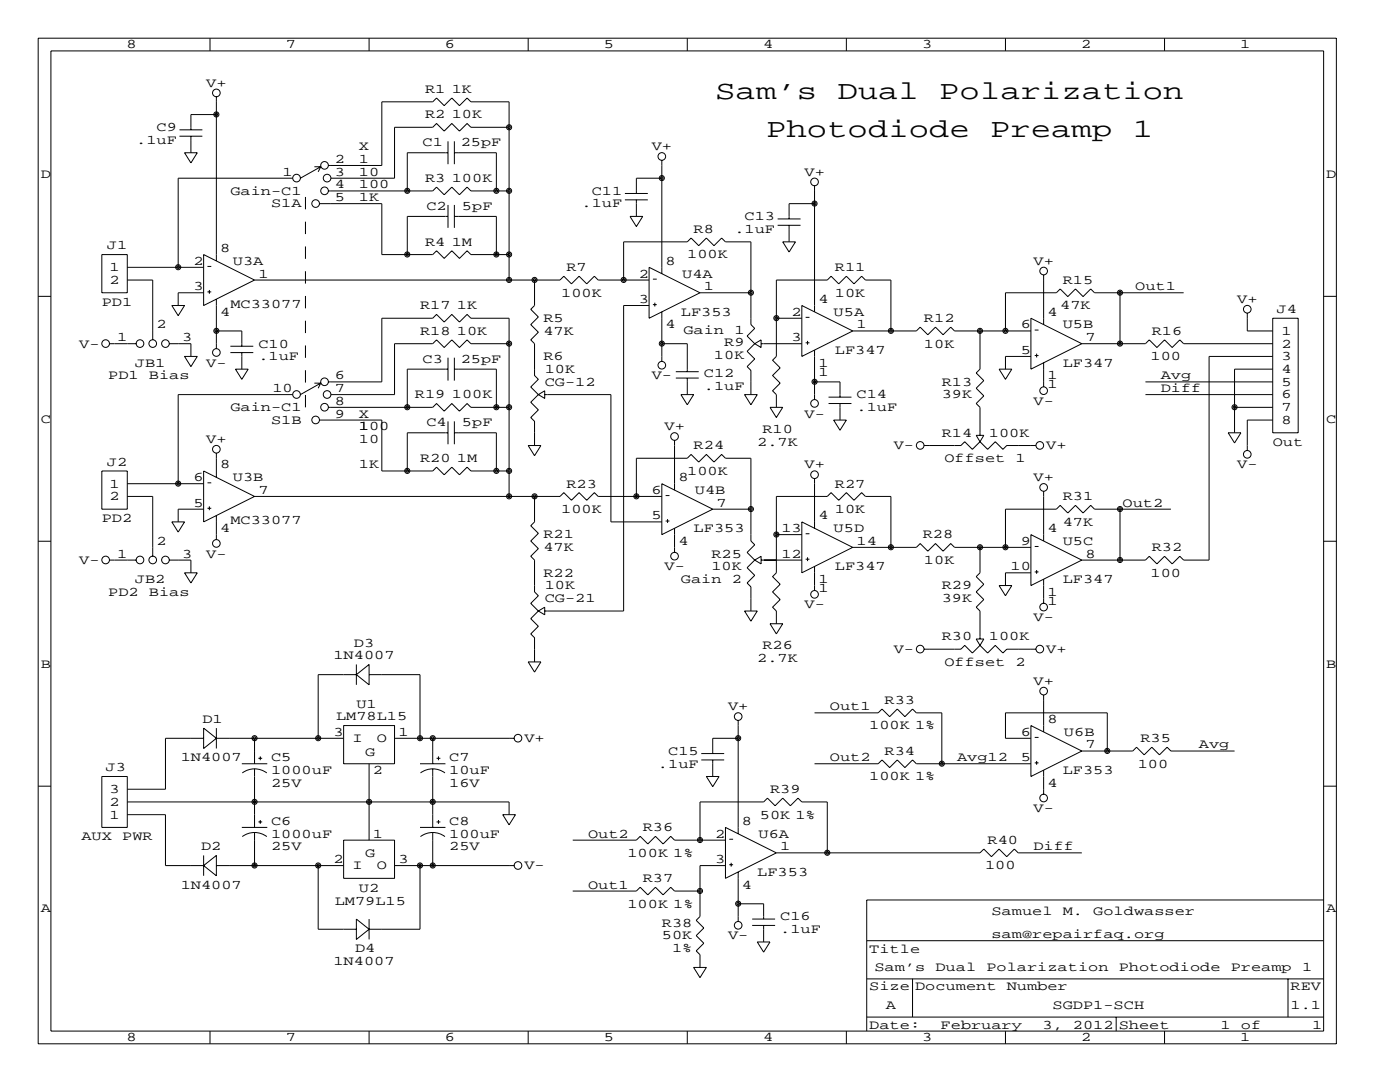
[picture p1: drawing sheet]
<svg xmlns="http://www.w3.org/2000/svg" width="279mm" height="216mm" viewBox="0 0 279 216" stroke-linecap="round" stroke-linejoin="round" font-family="sans-serif">
<g fill="none" stroke="#000" stroke-width=".2">
<path d="M7.6 7.6h259.1v200.7h-259.1zM10.2 10.2h254v195.5h-254zM41.9 7.6v2.6M43.2 19.3v32.8M73.7 7.6v2.6M105.4 7.6v2.6M137.2 7.6v2.6M168.9 7.6v2.6M200.7 7.6v2.6M232.4 7.6v2.6M35.8 27.2h4.6M35.8 25.9h4.6"/>
<path d="M36.8 30.5h2.6l-1.3 2zM38.1 27.2v3.3M43.2 22.9h-5.1v3M58.4 35.6h-22.8v17.7M62.7 33.3h1.3M64 33.3l-4.1 2.3M64 33.3l-.5 1M65.5 33h10.7v-12.7h10.2l.7-.7 1.5 1.5 1.6-1.5 1.5 1.5 1.5-1.5 .8 .7h7.6v35.6M65.5 38.1h20.9l.7-.8 1.5 1.6 1.6-1.6 1.5 1.6 1.5-1.6 .8 .8h7.6M89.4 30.5h-8.1v7.6M89.4 28.2v4.6M90.7 30.5h8.4v7.6"/>
<path d="M90.7 28.2v4.6M101.6 25.4h-7.6l-.8-.8-1.5 1.6-1.5-1.6-1.6 1.6-1.5-1.6-.7 .8h-7.7v10.2h-12.7M124.7 39.9h4.6M124.7 38.6h4.6M127 39.9v3.3M132.1 32v22.6M132.1 35.6h-5.1v3M162.6 37.1v25.1M7.6 59.1h2.6M20.3 50.8h5.1v7.6h-5.1zM25.4 55.9h5.1v11.9M25.4 53.3h15.2"/>
<path d="M40.6 50.8l10.2 5.1-10.2 5.1zM40.6 58.4h-5v2.6M41.4 58.2h.8M41.4 53.2h.8M41.8 57.9v.7M43.2 59.7v9.9M50.8 55.9h61l.7-.8 1.5 1.5 1.6-1.5 1.5 1.5 1.5-1.5 .8 .8h10.1M63.8 40.6h12.4v10.2h10.2l.7-.8 1.5 1.6 1.6-1.6 1.5 1.6 1.5-1.6 .8 .8h7.6M89.4 43.2h-8.1v7.6M89.4 40.9v4.6M90.7 43.2h8.4v7.6M90.7 40.9v4.6"/>
<path d="M106.7 55.9v5.1l-.8 .7 1.5 1.5-1.5 1.6 1.5 1.5-1.5 1.5 .8 .8v6.3l.7 .8-1.5 1.5 1.5 1.5M124.5 55.9v-7.6h12.7l.7-.8 1.5 1.5 1.6-1.5 1.5 1.5 1.5-1.5 .8 .8h5.1v16.5l.7 .7-1.5 1.6 1.5 1.5M125.7 43.2h2.6l-1.3 2zM129.5 53.3l10.2 5.1-10.2 5.1zM130.3 55.7h.8M139.7 58.4h10.2M155.2 45h4.6M155.2 43.7h4.6M156.2 48.3h2.5l-1.2 2zM157.5 45v3.3M162.6 40.6h-5.1v3.1M208.3 54.9v9.9"/>
<path d="M223.5 58.4v10.2M236.2 58.4h-17.8l-.7-.7-1.5 1.5-1.6-1.5-1.5 1.5-1.5-1.5-.8 .7h-10.1v7.6M264.2 59.1h2.5M21.8 68.6h5.4M33.8 68.6h4.3v2.5M34.3 61h2.5l-1.2 2zM36.8 71.1h2.6l-1.3 2.1zM43.2 66h5.1v3.1M46 70.4h4.5M46 69.1h4.5M47 73.7h2.5l-1.2 2zM48.3 70.4v3.3"/>
<path d="M58.4 78.7h-22.8v17.8M62.7 76.5h1.3M64 76.5l-4.1 2.2M64 76.5l-.5 1M65.5 76.2h10.7v-12.7h10.2l.7-.8 1.5 1.6 1.6-1.6 1.5 1.6 1.5-1.6 .8 .8h7.6v35.6M89.4 71.4v4.5M89.4 73.7h-8.1v7.6M90.7 71.4v4.5M90.7 73.7h8.4v7.6M101.6 68.6h-7.6l-.8-.8-1.5 1.5-1.5-1.5-1.6 1.5-1.5-1.5-.7 .8h-7.7v10.1h-12.7M107.4 78.7l-1.5 1.6 1.5 1.5-1.5 1.5 .8 .8v4.8M107.4 78.7l1.3-.7v1.5z"/>
<path d="M108.7 78.7h13.2v25.4h10.2M129.5 61h-5v60.9h-15.8M130.3 60.8h.8M130.7 60.4v.8M132.1 68.6h5.1v5.6M132.1 62.2v9.9M134.9 75.4h4.5M134.9 74.2h4.5M135.9 78.7h2.5l-1.2 2.1zM137.2 75.4v3.3M148.6 78.7h2.5l-1.2 2.1zM150.6 68.6l-1.5 1.5 1.5 1.5-1.5 1.6 .8 .7v4.8"/>
<path d="M150.6 68.6l1.3-.8v1.5zM151.9 68.6h8.1M154.9 63.5h5.1M160 61l10.2 5-10.2 5.1zM160.8 68.4h.7M160.8 63.3h.7M161.2 68v.8M162.6 69.8v10M162.6 76.2h5v3M165.4 79.2h4.5M170.2 66h12.7l.7-.7 1.6 1.5 1.5-1.5 1.5 1.5 1.5-1.5 .8 .7h15.2M177.8 66v-10.1h-5.1l-.7-.8-1.6 1.5-1.5-1.5-1.5 1.5-1.5-1.5-.8 .8h-10.2v15.2l-.7 .8 1.5 1.5-1.5 1.5 1.5 1.6-1.5 1.5 .7 .7v2.6"/>
<path d="M195.6 66v7.7l-.8 .7 1.5 1.5-1.5 1.6 1.5 1.5-1.5 1.5 .8 .8v5.6M199.4 73.7h2.5l-1.2 2zM205.7 71.1h-5v2.6M205.7 63.5l10.2 5.1-10.2 5.1zM206.5 70.9h.8M206.5 65.9h.8M206.9 70.6v.7M208.3 72.4v4.8M215.9 68.6h12.7l.8-.8 1.5 1.5 1.5-1.5 1.5 1.5 1.6-1.5 .7 .8h17.8M228.6 76.2h25.4M228.6 78.7h25.4M248.9 62.5v3.5h5.1"/>
<path d="M254 71.1h-12.7v40.7h-5.1l-.7-.8-1.6 1.5-1.5-1.5-1.5 1.5-1.5-1.5-.8 .8h-12.7M254 73.7h-7.6v12.7M254 63.5h5.1v22.9h-5.1zM20.3 94h5.1v7.6h-5.1zM25.4 99.1h5.1v11.9M25.4 96.5h15.2M40.6 94l10.2 5.1-10.2 5zM41.4 96.3h.8M43.2 90.4v4.8M50.8 99.1h61l.7-.8 1.5 1.5 1.6-1.5 1.5 1.5 1.5-1.5 .8 .8h12.7M63.8 83.8h12.4v10.2h10.2l.7-.8 1.5 1.5 1.6-1.5 1.5 1.5 1.5-1.5 .8 .8h7.6M65.5 81.3h20.9l.7-.8 1.5 1.5 1.6-1.5 1.5 1.5 1.5-1.5 .8 .8h7.6"/>
<path d="M89.4 84.1v4.5M89.4 86.4h-8.1v7.6M90.7 84.1v4.5M90.7 86.4h8.4v7.6M105.4 88.9h2.5l-1.2 2zM106.7 99.1v5l-.8 .8 1.5 1.5-1.5 1.5 1.5 1.6-1.5 1.5 .8 .8v6.3l.7 .8-1.5 1.5 1.5 1.5M127 99.1v-7.7h10.2l.7-.7 1.5 1.5 1.6-1.5 1.5 1.5 1.5-1.5 .8 .7h5.1v16.5l.7 .8-1.5 1.5 1.5 1.6M132.1 96.5l10.1 5.1-10.1 5.1zM132.8 98.9h.8M134.6 87.9v9.9M153.7 81.3h2.5l-1.3 2zM162.6 95.5v9.9"/>
<path d="M165.4 80.5h4.5M166.4 83.8h2.5l-1.3 2.1zM167.6 80.5v3.3M194.8 86.9h1.5l-.7 1.2zM195.6 88.1l-1.5 1.6-1.6-1.6-.7 .8h-7.4M195.6 88.1l1.5 1.6 1.5-1.6 1.6 1.6 .7-.8h5.9M208.3 98v9.9M245.1 86.4h2.5l-1.2 2zM246.4 81.3h7.6M254 83.8h-5.1v6.1M7.6 108h2.6M21.8 111.8h5.4"/>
<path d="M33.8 111.8h4.3v2.5M34.3 104.1h2.5l-1.2 2.1zM36.8 114.3h2.6l-1.3 2zM40.6 101.6h-5v2.5M41.4 101.4h.8M41.8 101v.8M43.2 102.9v4.8M132.8 104h.8M133.2 103.6v.7M134.6 105.4v4.8M142.2 101.6h7.7M150.6 111.8l-1.5 1.5 1.5 1.5-1.5 1.5 .8 .8v4.8"/>
<path d="M150.6 111.8l1.3-.8v1.5zM151.9 111.8h8.1M154.9 106.7h5.1M160 104.1l10.2 5.1-10.2 5.1zM160.8 111.6h.7M160.8 106.5h.7M161.2 111.2v.8M162.6 113v4.9M170.2 109.2h12.7l.7-.7 1.6 1.5 1.5-1.5 1.5 1.5 1.5-1.5 .8 .7h15.2M177.8 109.2v-10.1h-5.1l-.7-.8-1.6 1.5-1.5-1.5-1.5 1.5-1.5-1.5-.8 .8h-10.2v15.2l-.7 .8 1.5 1.5-1.5 1.5 1.5 1.5-1.5 1.6 .7 .7v2.6M195.6 109.2v5.1l-.8 .8 1.5 1.5-1.5 1.5 1.5 1.5-1.5 1.6 .8 .7v5.6M199.4 116.8h2.5l-1.2 2.1z"/>
<path d="M205.7 114.3h-5v2.5M205.7 106.7l10.2 5.1-10.2 5zM206.5 114.1h.8M206.5 109h.8M206.9 113.7v.8M208.3 115.6v4.8M223.5 101.6v10.2M233.7 101.6h-15.3l-.7-.8-1.5 1.6-1.6-1.6-1.5 1.6-1.5-1.6-.8 .8h-10.1v7.6M264.2 108h2.5M71.1 134.6l2.6-2v4.1zM71.1 134.6h-7.6v12.7M71.1 132.6v4.1"/>
<path d="M73.7 134.6h10.1v12.7M105.4 132.1h2.5l-1.2 2zM107.4 121.9l-1.5 1.5 1.5 1.6-1.5 1.5 .8 .8v4.8M107.4 121.9l1.3-.7v1.5zM148.6 121.9h2.5l-1.2 2.1zM153.7 124.5h2.5l-1.3 2zM194.8 127.5h1.5l-.7 1.3zM195.6 128.8l-1.5 1.5-1.6-1.5-.7 .7h-7.4M195.6 128.8l1.5 1.5 1.5-1.5 1.6 1.5 .7-.8h5.9M208.3 138.7v7.3M7.6 156.9h2.6M20.3 154.9h5.1v10.2h-5.1z"/>
<path d="M40.6 145.3l2.6 2-2.6 2.1zM40.6 147.3h-7.6v10.2h-7.6M43.2 145.3v4.1M43.2 147.3h25.4M48.3 152.4h5M48.4 154.2a4.1 4.1 0 0 1 4.8 0M50.8 147.3v5.1M50.8 153.4v11.7M51.6 151.3h.7M51.9 150.9v.8M68.6 144.8h10.1v7.6h-10.1zM73.7 152.4v15.2"/>
<path d="M78.7 147.3h23.9M83.8 152.4h5.1M83.9 154.2a4.1 4.1 0 0 1 4.9 0M86.4 147.3v5.1M86.4 153.4v11.7M87.1 151.3h.8M87.5 150.9v.8M140 151.6h4.5M140 150.4h4.5M141 154.9h2.5l-1.3 2.1zM142.2 151.6v3.3M147.3 147.3h-5.1v3.1"/>
<path d="M147.3 143.8v22.6M162.6 142.2h12.7l.7-.7 1.5 1.5 1.6-1.5 1.5 1.5 1.5-1.5 .8 .7h5.1v10.2M162.6 152.4h12.7l.7-.8 1.5 1.6 1.6-1.6 1.5 1.6 1.5-1.6 .8 .8h22.8M205.7 147.3h-5v-5.1h20.3v7.7M205.7 144.8l10.2 5.1-10.2 5zM206.5 152.2h.8M206.5 147.1h.8M206.9 151.8v.8M208.3 153.7v4.8M215.9 149.9h10.2l.7-.8 1.5 1.5 1.6-1.5 1.5 1.5 1.5-1.5 .8 .8h12.7M264.2 156.9h2.5M25.4 162.6h7.6v10.1h7.6"/>
<path d="M25.4 160h76.2v2.6M40.6 170.7v4.1M40.6 172.7l2.6-2v4.1zM43.2 172.7h25.4M48.3 165.1h5M48.4 166.9a4.1 4.1 0 0 1 4.8 0M50.8 166.1v6.6M51.6 164h.7M51.9 163.6v.8M63.5 172.7v12.7h7.6M68.6 167.6h10.1v7.7h-10.1zM78.7 172.7h23.9"/>
<path d="M83.8 165.1h5.1M83.8 172.7v12.7h-10.1M83.9 166.9a4.1 4.1 0 0 1 4.9 0M86.4 166.1v6.6M87.1 164h.8M87.5 163.6v.8M100.3 162.6h2.6l-1.3 2zM114.3 167.6h12.7l.8-.7 1.5 1.5 1.5-1.5 1.5 1.5 1.6-1.5 .7 .7h10.2M114.3 177.8h12.7l.8-.8 1.5 1.6 1.5-1.6 1.5 1.6 1.6-1.6 .7 .8h5.1M139.7 167.6v-7.6h12.7l.8-.7 1.5 1.5 1.5-1.5 1.5 1.5 1.6-1.5 .7 .7h5.1v10.2M144.8 172.7h-5.1v10.2l-.8 .7 1.6 1.6-1.6 1.5 1.6 1.5-1.6 1.5 .8 .8v2.5M144.8 165.1l10.1 5.1-10.1 5.1z"/>
<path d="M145.5 172.5h.8M145.5 167.5h.8M145.9 172.2v.7M147.3 174v9.9M154.9 170.2h40.7l.7-.8 1.6 1.5 1.5-1.5 1.5 1.5 1.5-1.5 .8 .8h12.7M264.2 179.6h-91.2v26.1M71.1 183.4l2.6 2-2.6 2.1zM73.7 183.4v4.1M138.4 193h2.6l-1.3 2.1zM147.3 180.3h5.1v3.1M150.1 184.7h4.6M150.1 183.4h4.6"/>
<path d="M151.1 188h2.6l-1.3 2zM152.4 184.7v3.3M173 195.3h91.2M173 187.7h91.2M182.1 195.3v7.6M257 195.3v7.6M41.9 205.7v2.6M73.7 205.7v2.6M105.4 205.7v2.6M137.2 205.7v2.6M168.9 205.7v2.6M173 202.9h91.2"/>
<path d="M200.7 205.7v2.6M222.8 202.9v2.8M232.4 205.7v2.6"/>
<circle cx="43.2" cy="18.5" r=".76"/>
<circle cx="43.2" cy="22.8" r=".51"/>
<circle cx="43.2" cy="22.8" r=".25"/>
<circle cx="59.2" cy="35.5" r=".76"/>
<circle cx="64.8" cy="33" r=".76"/>
<circle cx="64.8" cy="38.1" r=".76"/>
<circle cx="65.3" cy="35.5" r=".76"/>
<circle cx="81.3" cy="38.1" r=".51"/>
<circle cx="81.3" cy="38.1" r=".25"/>
<circle cx="99.1" cy="38.1" r=".51"/>
<circle cx="99.1" cy="38.1" r=".25"/>
<circle cx="101.6" cy="25.4" r=".51"/>
<circle cx="101.6" cy="38.1" r=".51"/>
<circle cx="101.6" cy="25.4" r=".25"/>
<circle cx="101.6" cy="38.1" r=".25"/>
<circle cx="132.1" cy="35.5" r=".51"/>
<circle cx="132.1" cy="31.2" r=".76"/>
<circle cx="132.1" cy="35.5" r=".25"/>
<circle cx="162.6" cy="36.3" r=".76"/>
<circle cx="35.6" cy="53.3" r=".51"/>
<circle cx="35.6" cy="53.3" r=".25"/>
<circle cx="63" cy="40.6" r=".76"/>
<circle cx="81.3" cy="50.8" r=".51"/>
<circle cx="81.3" cy="50.8" r=".25"/>
<circle cx="99.1" cy="50.8" r=".51"/>
<circle cx="99.1" cy="50.8" r=".25"/>
<circle cx="101.6" cy="50.8" r=".51"/>
<circle cx="101.6" cy="55.9" r=".51"/>
<circle cx="101.6" cy="55.9" r=".25"/>
<circle cx="101.6" cy="50.8" r=".25"/>
<circle cx="106.7" cy="55.9" r=".51"/>
<circle cx="106.7" cy="55.9" r=".25"/>
<circle cx="124.5" cy="55.9" r=".51"/>
<circle cx="124.5" cy="55.9" r=".25"/>
<circle cx="149.9" cy="58.4" r=".51"/>
<circle cx="149.9" cy="58.4" r=".25"/>
<circle cx="162.6" cy="40.6" r=".51"/>
<circle cx="162.6" cy="40.6" r=".25"/>
<circle cx="208.3" cy="54.1" r=".76"/>
<circle cx="223.5" cy="58.4" r=".51"/>
<circle cx="223.5" cy="58.4" r=".25"/>
<circle cx="21.1" cy="68.6" r=".76"/>
<circle cx="27.9" cy="68.6" r=".76"/>
<circle cx="30.5" cy="68.6" r=".76"/>
<circle cx="33" cy="68.6" r=".76"/>
<circle cx="43.2" cy="66" r=".51"/>
<circle cx="43.2" cy="70.3" r=".76"/>
<circle cx="43.2" cy="66" r=".25"/>
<circle cx="59.2" cy="78.7" r=".76"/>
<circle cx="64.8" cy="76.2" r=".76"/>
<circle cx="65.3" cy="78.7" r=".76"/>
<circle cx="101.6" cy="68.6" r=".51"/>
<circle cx="101.6" cy="68.6" r=".25"/>
<circle cx="132.1" cy="68.6" r=".51"/>
<circle cx="132.1" cy="72.9" r=".76"/>
<circle cx="132.1" cy="68.6" r=".25"/>
<circle cx="154.9" cy="63.5" r=".51"/>
<circle cx="154.9" cy="63.5" r=".25"/>
<circle cx="162.6" cy="76.2" r=".51"/>
<circle cx="162.6" cy="76.2" r=".25"/>
<circle cx="177.8" cy="66" r=".51"/>
<circle cx="177.8" cy="66" r=".25"/>
<circle cx="195.6" cy="66" r=".51"/>
<circle cx="195.6" cy="66" r=".25"/>
<circle cx="200.7" cy="66" r=".51"/>
<circle cx="200.7" cy="66" r=".25"/>
<circle cx="208.3" cy="78" r=".76"/>
<circle cx="223.5" cy="68.6" r=".51"/>
<circle cx="223.5" cy="68.6" r=".25"/>
<circle cx="248.9" cy="61.7" r=".76"/>
<circle cx="35.6" cy="96.5" r=".51"/>
<circle cx="35.6" cy="96.5" r=".25"/>
<circle cx="43.2" cy="89.6" r=".76"/>
<circle cx="63" cy="83.8" r=".76"/>
<circle cx="64.8" cy="81.3" r=".76"/>
<circle cx="81.3" cy="81.3" r=".51"/>
<circle cx="81.3" cy="94" r=".51"/>
<circle cx="81.3" cy="94" r=".25"/>
<circle cx="81.3" cy="81.3" r=".25"/>
<circle cx="99.1" cy="94" r=".51"/>
<circle cx="99.1" cy="81.3" r=".51"/>
<circle cx="99.1" cy="94" r=".25"/>
<circle cx="99.1" cy="81.3" r=".25"/>
<circle cx="101.6" cy="94" r=".51"/>
<circle cx="101.6" cy="81.3" r=".51"/>
<circle cx="101.6" cy="99" r=".51"/>
<circle cx="101.6" cy="99" r=".25"/>
<circle cx="101.6" cy="81.3" r=".25"/>
<circle cx="101.6" cy="94" r=".25"/>
<circle cx="106.7" cy="99" r=".51"/>
<circle cx="106.7" cy="99" r=".25"/>
<circle cx="127" cy="99" r=".51"/>
<circle cx="127" cy="99" r=".25"/>
<circle cx="134.6" cy="87.1" r=".76"/>
<circle cx="162.6" cy="94.7" r=".76"/>
<circle cx="162.6" cy="80.5" r=".76"/>
<circle cx="183.6" cy="88.9" r=".76"/>
<circle cx="207.5" cy="88.9" r=".76"/>
<circle cx="208.3" cy="97.3" r=".76"/>
<circle cx="246.4" cy="81.3" r=".51"/>
<circle cx="246.4" cy="81.3" r=".25"/>
<circle cx="248.9" cy="90.7" r=".76"/>
<circle cx="21.1" cy="111.7" r=".76"/>
<circle cx="27.9" cy="111.7" r=".76"/>
<circle cx="30.5" cy="111.7" r=".76"/>
<circle cx="33" cy="111.7" r=".76"/>
<circle cx="43.2" cy="108.4" r=".76"/>
<circle cx="134.6" cy="111" r=".76"/>
<circle cx="149.9" cy="101.6" r=".51"/>
<circle cx="149.9" cy="101.6" r=".25"/>
<circle cx="154.9" cy="106.7" r=".51"/>
<circle cx="154.9" cy="106.7" r=".25"/>
<circle cx="162.6" cy="118.6" r=".76"/>
<circle cx="177.8" cy="109.2" r=".51"/>
<circle cx="177.8" cy="109.2" r=".25"/>
<circle cx="195.6" cy="109.2" r=".51"/>
<circle cx="195.6" cy="109.2" r=".25"/>
<circle cx="200.7" cy="109.2" r=".51"/>
<circle cx="200.7" cy="109.2" r=".25"/>
<circle cx="223.5" cy="101.6" r=".51"/>
<circle cx="223.5" cy="111.7" r=".51"/>
<circle cx="223.5" cy="101.6" r=".25"/>
<circle cx="223.5" cy="111.7" r=".25"/>
<circle cx="183.6" cy="129.5" r=".76"/>
<circle cx="207.5" cy="129.5" r=".76"/>
<circle cx="208.3" cy="137.9" r=".76"/>
<circle cx="208.3" cy="121.1" r=".76"/>
<circle cx="50.8" cy="160" r=".51"/>
<circle cx="50.8" cy="147.3" r=".51"/>
<circle cx="50.8" cy="160" r=".25"/>
<circle cx="50.8" cy="147.3" r=".25"/>
<circle cx="63.5" cy="147.3" r=".51"/>
<circle cx="63.5" cy="147.3" r=".25"/>
<circle cx="73.7" cy="160" r=".51"/>
<circle cx="73.7" cy="160" r=".25"/>
<circle cx="83.8" cy="147.3" r=".51"/>
<circle cx="83.8" cy="147.3" r=".25"/>
<circle cx="86.4" cy="160" r=".51"/>
<circle cx="86.4" cy="147.3" r=".51"/>
<circle cx="86.4" cy="160" r=".25"/>
<circle cx="86.4" cy="147.3" r=".25"/>
<circle cx="103.4" cy="147.3" r=".76"/>
<circle cx="147.3" cy="147.3" r=".51"/>
<circle cx="147.3" cy="143" r=".76"/>
<circle cx="147.3" cy="147.3" r=".25"/>
<circle cx="188" cy="152.4" r=".51"/>
<circle cx="188" cy="152.4" r=".25"/>
<circle cx="208.3" cy="159.2" r=".76"/>
<circle cx="221" cy="149.8" r=".51"/>
<circle cx="221" cy="149.8" r=".25"/>
<circle cx="50.8" cy="172.7" r=".51"/>
<circle cx="50.8" cy="172.7" r=".25"/>
<circle cx="63.5" cy="172.7" r=".51"/>
<circle cx="63.5" cy="172.7" r=".25"/>
<circle cx="83.8" cy="172.7" r=".51"/>
<circle cx="83.8" cy="172.7" r=".25"/>
<circle cx="86.4" cy="172.7" r=".51"/>
<circle cx="86.4" cy="172.7" r=".25"/>
<circle cx="103.4" cy="172.7" r=".76"/>
<circle cx="139.7" cy="177.8" r=".51"/>
<circle cx="139.7" cy="167.6" r=".51"/>
<circle cx="139.7" cy="177.8" r=".25"/>
<circle cx="139.7" cy="167.6" r=".25"/>
<circle cx="165.1" cy="170.2" r=".51"/>
<circle cx="165.1" cy="170.2" r=".25"/>
<circle cx="147.3" cy="180.3" r=".51"/>
<circle cx="147.3" cy="184.6" r=".76"/>
<circle cx="147.3" cy="180.3" r=".25"/>
</g>
<path d="M61 81.3v-43.2" fill="none" stroke="#000" stroke-width=".2" stroke-dasharray="2.5" stroke-linecap="butt"/>
<g font-size="5.3">
<text x="142.7" y="19.8">Sam’s</text>
<text x="167.1" y="19.8">Dual</text>
<text x="187.5" y="19.8">Polarization</text>
<text x="152.9" y="27.4">Photodiode</text>
<text x="197.6" y="27.4">Preamp</text>
<text x="226.1" y="27.4">1</text>
</g>
<g font-size="2.6">
<text x="25.3" y="9.7">8</text>
<text x="57" y="9.7">7</text>
<text x="88.8" y="9.7">6</text>
<text x="120.5" y="9.7">5</text>
<text x="152.3" y="9.7">4</text>
<text x="184" y="9.7">3</text>
<text x="215.8" y="9.7">2</text>
<text x="247.5" y="9.7">1</text>
<text x="41.2" y="17.3">V+</text>
<text x="84.8" y="18.5">R1 1K</text>
<text x="84.8" y="23.6">R2 10K</text>
<text x="27.2" y="28.7">.1uF</text>
<text x="31.2" y="26.2">C9</text>
<text x="71.6" y="30">X</text>
<text x="84.3" y="29.2">C1</text>
<text x="91.9" y="29.2">25pF</text>
<text x="130.1" y="30">V+</text>
<text x="8.1" y="35.5">D</text>
<text x="56.4" y="35.1">1</text>
<text x="66.8" y="32.5">2</text>
<text x="66.8" y="35.1">3</text>
<text x="71.6" y="32.5">1</text>
<text x="71.6" y="35.1">10</text>
<text x="160.6" y="35.1">V+</text>
<text x="264.7" y="35.5">D</text>
<text x="46" y="38.9">Gain-C1</text>
<text x="54.1" y="41.4">S1A</text>
<text x="66.8" y="37.6">4</text>
<text x="66.8" y="40.1">5</text>
<text x="71.6" y="37.6">100</text>
<text x="71.6" y="40.1">1K</text>
<text x="84.8" y="36.3">R3 100K</text>
<text x="85.1" y="41.9">C2</text>
<text x="92.2" y="41.9">5pF</text>
<text x="116.1" y="41.4">.1uF</text>
<text x="118.1" y="38.9">C11</text>
<text x="138.4" y="46.5">R8</text>
<text x="146.6" y="46.5">.1uF</text>
<text x="148.6" y="43.9">C13</text>
<text x="21.3" y="49.8">J1</text>
<text x="38.6" y="52.8">2</text>
<text x="43.9" y="50.3">8</text>
<text x="46.5" y="52.8">U3A</text>
<text x="84.8" y="49">R4 1M</text>
<text x="132.8" y="52.8">8</text>
<text x="137.2" y="51.6">100K</text>
<text x="206.3" y="52.8">V+</text>
<text x="21.9" y="54.1">1</text>
<text x="21.9" y="56.6">2</text>
<text x="38.6" y="57.9">3</text>
<text x="51.6" y="55.4">1</text>
<text x="112" y="59.2">100K</text>
<text x="113" y="54.1">R7</text>
<text x="127.5" y="55.4">2</text>
<text x="136.1" y="55.4">U4A</text>
<text x="140.5" y="57.9">1</text>
<text x="166.6" y="54.1">R11</text>
<text x="166.6" y="59.2">10K</text>
<text x="212.1" y="56.6">R15</text>
<text x="226.6" y="57.9">Out1</text>
<text x="20.3" y="61">PD1</text>
<text x="31.2" y="65.5">2</text>
<text x="43.9" y="63">4</text>
<text x="46" y="61.5">MC33077</text>
<text x="83.8" y="61.7">R17 1K</text>
<text x="108.5" y="64.3">R5</text>
<text x="127.5" y="60.5">3</text>
<text x="132.8" y="65.5">4</text>
<text x="135.9" y="63">LF353</text>
<text x="158" y="63">2</text>
<text x="163.3" y="60.5">4</text>
<text x="166.4" y="63">U5A</text>
<text x="170.9" y="65.5">1</text>
<text x="184.4" y="64.3">R12</text>
<text x="203.7" y="65.5">6</text>
<text x="209" y="63">4</text>
<text x="211.6" y="61.7">47K</text>
<text x="212.1" y="65.5">U5B</text>
<text x="246.9" y="60.5">V+</text>
<text x="254.8" y="62.5">J4</text>
<text x="15.8" y="69.3">V-</text>
<text x="23.4" y="68.1">1</text>
<text x="36.3" y="68.1">3</text>
<text x="51.6" y="69.3">C10</text>
<text x="51.6" y="71.9">.1uF</text>
<text x="83.8" y="66.8">R18 10K</text>
<text x="108.5" y="71.9">R6</text>
<text x="108.5" y="66.8">47K</text>
<text x="136.4" y="66.5">Gain</text>
<text x="142.5" y="71.6">10K</text>
<text x="144.5" y="69.1">R9</text>
<text x="146.6" y="66.5">1</text>
<text x="158" y="68.1">3</text>
<text x="166.6" y="70.6">LF347</text>
<text x="184.4" y="69.3">10K</text>
<text x="203.7" y="70.6">5</text>
<text x="216.7" y="68.1">7</text>
<text x="229.6" y="71.9">100</text>
<text x="229.9" y="66.8">R16</text>
<text x="255.8" y="66.8">1</text>
<text x="255.8" y="69.3">2</text>
<text x="255.8" y="71.9">3</text>
<text x="21.6" y="75.7">PD1</text>
<text x="26.9" y="73.2">JB1</text>
<text x="29.7" y="75.7">Bias</text>
<text x="41.2" y="73.2">V-</text>
<text x="66.8" y="75.7">6</text>
<text x="84.3" y="72.4">C3</text>
<text x="91.9" y="72.4">25pF</text>
<text x="108.7" y="74.4">10K</text>
<text x="108.7" y="77">CG-12</text>
<text x="130.1" y="75.7">V-</text>
<text x="140.5" y="75.2">C12</text>
<text x="140.5" y="77.7">.1uF</text>
<text x="163.3" y="73.2">1</text>
<text x="163.3" y="74.9">1</text>
<text x="188" y="77">R13</text>
<text x="209" y="75.7">1</text>
<text x="209" y="77.5">1</text>
<text x="212.1" y="73.2">LF347</text>
<text x="231.6" y="75.7">Avg</text>
<text x="255.8" y="74.4">4</text>
<text x="255.8" y="77">5</text>
<text x="46" y="82">Gain-C1</text>
<text x="54.4" y="78.2">10</text>
<text x="66.8" y="80.8">8</text>
<text x="66.8" y="78.2">7</text>
<text x="66.8" y="83.3">9</text>
<text x="71.6" y="83.3">X</text>
<text x="82.8" y="79.5">R19 100K</text>
<text x="160.6" y="83.3">V-</text>
<text x="170.9" y="79.5">C14</text>
<text x="170.9" y="82">.1uF</text>
<text x="188" y="79.5">39K</text>
<text x="206.3" y="80.8">V-</text>
<text x="231.6" y="78.2">Diff</text>
<text x="255.8" y="79.5">6</text>
<text x="255.8" y="82">7</text>
<text x="8.1" y="84.3">C</text>
<text x="41.2" y="88.4">V+</text>
<text x="54.1" y="84.6">S1B</text>
<text x="71.6" y="85.9">1</text>
<text x="71.6" y="88.4">10</text>
<text x="71.6" y="85.9">100</text>
<text x="85.1" y="85.1">C4</text>
<text x="92.2" y="85.1">5pF</text>
<text x="132.6" y="85.9">V+</text>
<text x="138.4" y="89.7">R24</text>
<text x="151.1" y="88.9">2.7K</text>
<text x="152.1" y="86.4">R10</text>
<text x="178.4" y="89.7">V-</text>
<text x="188" y="87.1">R14</text>
<text x="197.4" y="87.1">100K</text>
<text x="208.8" y="89.7">V+</text>
<text x="254" y="88.9">Out</text>
<text x="255.8" y="84.6">8</text>
<text x="264.7" y="84.3">C</text>
<text x="21.3" y="93">J2</text>
<text x="43.9" y="93.5">8</text>
<text x="71.6" y="93.5">1K</text>
<text x="83.8" y="92.2">R20 1M</text>
<text x="137.2" y="94.7">100K</text>
<text x="160.6" y="93.5">V+</text>
<text x="188.5" y="92.2">Offset</text>
<text x="202.7" y="92.2">1</text>
<text x="246.9" y="93.5">V-</text>
<text x="21.9" y="97.3">1</text>
<text x="21.9" y="99.8">2</text>
<text x="38.6" y="101.1">5</text>
<text x="38.6" y="96">6</text>
<text x="46.5" y="96">U3B</text>
<text x="51.6" y="98.6">7</text>
<text x="113" y="97.3">R23</text>
<text x="130" y="98.6">6</text>
<text x="135.4" y="96">8</text>
<text x="138.7" y="98.6">U4B</text>
<text x="143" y="101.1">7</text>
<text x="166.6" y="97.3">R27</text>
<text x="206.3" y="96">V+</text>
<text x="212.1" y="99.8">R31</text>
<text x="224" y="101.1">Out2</text>
<text x="20.3" y="104.1">PD2</text>
<text x="43.9" y="106.2">4</text>
<text x="46" y="104.6">MC33077</text>
<text x="108.5" y="107.4">R21</text>
<text x="112" y="102.4">100K</text>
<text x="130" y="103.6">5</text>
<text x="138.4" y="106.2">LF353</text>
<text x="156" y="106.2">13</text>
<text x="163.3" y="103.6">4</text>
<text x="166.4" y="106.2">U5D</text>
<text x="166.6" y="102.4">10K</text>
<text x="184.1" y="107.4">R28</text>
<text x="209" y="106.2">4</text>
<text x="212.1" y="104.9">47K</text>
<text x="15.8" y="112.5">V-</text>
<text x="23.4" y="111.3">1</text>
<text x="31.2" y="108.7">2</text>
<text x="36.3" y="111.3">3</text>
<text x="41.2" y="111.3">V-</text>
<text x="108.5" y="110">47K</text>
<text x="132.6" y="113.8">V-</text>
<text x="135.4" y="108.7">4</text>
<text x="142" y="111.3">R25</text>
<text x="142" y="113.8">10K</text>
<text x="156" y="111.3">12</text>
<text x="166.6" y="113.8">LF347</text>
<text x="170.9" y="108.7">14</text>
<text x="184.4" y="112.5">10K</text>
<text x="201.7" y="113.8">10</text>
<text x="203.7" y="108.7">9</text>
<text x="212.1" y="108.7">U5C</text>
<text x="216.7" y="111.3">8</text>
<text x="229.9" y="110">R32</text>
<text x="21.6" y="118.9">PD2</text>
<text x="26.9" y="116.3">JB2</text>
<text x="29.7" y="118.9">Bias</text>
<text x="108.5" y="115.1">R22</text>
<text x="108.7" y="117.6">10K</text>
<text x="135.9" y="116.3">Gain</text>
<text x="146" y="116.3">2</text>
<text x="163.3" y="116.3">1</text>
<text x="163.3" y="118.1">1</text>
<text x="188" y="117.6">R29</text>
<text x="209" y="118.9">1</text>
<text x="212.1" y="116.3">LF347</text>
<text x="229.6" y="115.1">100</text>
<text x="108.7" y="120.1">CG-21</text>
<text x="160.6" y="121.4">V-</text>
<text x="188" y="120.1">39K</text>
<text x="206.3" y="124">V-</text>
<text x="209" y="120.6">1</text>
<text x="66.5" y="131.6">1N4007</text>
<text x="70.6" y="129">D3</text>
<text x="152.1" y="129.5">R26</text>
<text x="178.4" y="130.3">V-</text>
<text x="188" y="127.8">R30</text>
<text x="197.4" y="127.8">100K</text>
<text x="208.8" y="130.3">V+</text>
<text x="8.1" y="133.2">B</text>
<text x="151.1" y="132.1">2.7K</text>
<text x="188.5" y="132.8">Offset</text>
<text x="202.7" y="132.8">2</text>
<text x="206.3" y="136.7">V+</text>
<text x="264.7" y="133.2">B</text>
<text x="67.1" y="143.8">LM78L15</text>
<text x="71.1" y="141.2">U1</text>
<text x="145.3" y="141.7">V+</text>
<text x="165.6" y="141.7">Out1</text>
<text x="176.5" y="140.5">R33</text>
<text x="40.4" y="144.3">D1</text>
<text x="66.5" y="146.8">3</text>
<text x="70.4" y="148.1">I</text>
<text x="75.2" y="148.1">O</text>
<text x="79.5" y="146.8">1</text>
<text x="104.6" y="148.1">V+</text>
<text x="173.5" y="145.5">100K 1%</text>
<text x="203.7" y="146.8">6</text>
<text x="209" y="144.3">8</text>
<text x="212.3" y="146.8">U6B</text>
<text x="216.7" y="149.4">7</text>
<text x="227.6" y="148.1">R35</text>
<text x="239.3" y="149.4">Avg</text>
<text x="21.1" y="153.9">J3</text>
<text x="36.1" y="151.9">1N4007</text>
<text x="54.1" y="151.9">C5</text>
<text x="54.1" y="154.4">1000uF</text>
<text x="72.9" y="150.9">G</text>
<text x="74.4" y="154.4">2</text>
<text x="89.7" y="151.9">C7</text>
<text x="89.7" y="154.4">10uF</text>
<text x="131.3" y="153.2">.1uF</text>
<text x="133.3" y="150.6">C15</text>
<text x="165.6" y="151.9">Out2</text>
<text x="173.5" y="155.7">100K 1%</text>
<text x="176.5" y="150.6">R34</text>
<text x="191" y="151.9">Avg12</text>
<text x="203.7" y="151.9">5</text>
<text x="212.1" y="154.4">LF353</text>
<text x="227.1" y="153.2">100</text>
<text x="21.9" y="160.8">2</text>
<text x="21.9" y="158.2">3</text>
<text x="54.1" y="157">25V</text>
<text x="89.7" y="157">16V</text>
<text x="153.7" y="158.2">R39</text>
<text x="209" y="157">4</text>
<text x="16.3" y="167.6">AUX</text>
<text x="21.9" y="163.3">1</text>
<text x="24.4" y="167.6">PWR</text>
<text x="54.1" y="164.6">C6</text>
<text x="54.1" y="167.1">1000uF</text>
<text x="74.4" y="167.1">1</text>
<text x="89.7" y="164.6">C8</text>
<text x="89.7" y="167.1">100uF</text>
<text x="117.3" y="167.1">Out2</text>
<text x="128.3" y="165.9">R36</text>
<text x="142.7" y="167.1">2</text>
<text x="148.1" y="164.6">8</text>
<text x="151.4" y="167.1">U6A</text>
<text x="151.6" y="163.3">50K 1%</text>
<text x="206.3" y="162.1">V-</text>
<text x="40.1" y="169.7">D2</text>
<text x="54.1" y="169.7">25V</text>
<text x="66.5" y="172.2">2</text>
<text x="70.4" y="173.5">I</text>
<text x="72.9" y="170.9">G</text>
<text x="75.2" y="173.5">O</text>
<text x="79.5" y="172.2">3</text>
<text x="89.7" y="169.7">25V</text>
<text x="104.6" y="173.5">V-</text>
<text x="125.2" y="170.9">100K 1%</text>
<text x="142.7" y="172.2">3</text>
<text x="155.7" y="169.7">1</text>
<text x="196.6" y="173.5">100</text>
<text x="197.1" y="168.4">R40</text>
<text x="206.2" y="169.7">Diff</text>
<text x="36.1" y="177.3">1N4007</text>
<text x="71.6" y="178.1">U2</text>
<text x="117.3" y="177.3">Out1</text>
<text x="128.3" y="176">R37</text>
<text x="148.1" y="177.3">4</text>
<text x="151.1" y="174.8">LF353</text>
<text x="8.1" y="182.1">A</text>
<text x="66.8" y="180.6">LM79L15</text>
<text x="125.2" y="181.1">100K 1%</text>
<text x="132.1" y="184.9">R38</text>
<text x="155.7" y="183.6">C16</text>
<text x="197.9" y="182.6">Samuel</text>
<text x="212.1" y="182.6">M.</text>
<text x="218.2" y="182.6">Goldwasser</text>
<text x="264.7" y="182.1">A</text>
<text x="70.9" y="190">D4</text>
<text x="132.1" y="187.5">50K</text>
<text x="134.1" y="190">1%</text>
<text x="145.3" y="187.5">V-</text>
<text x="155.7" y="186.2">.1uF</text>
<text x="173.5" y="190.2">Title</text>
<text x="197.9" y="187.2">sam@repairfaq.org</text>
<text x="66.5" y="192.5">1N4007</text>
<text x="173.5" y="197.6">Size Document</text>
<text x="174.5" y="193.8">Sam’s</text>
<text x="186.7" y="193.8">Dual</text>
<text x="196.8" y="193.8">Polarization</text>
<text x="200.9" y="197.6">Number</text>
<text x="223.3" y="193.8">Photodiode</text>
<text x="245.6" y="193.8">Preamp</text>
<text x="257.6" y="197.6">REV</text>
<text x="259.8" y="193.8">1</text>
<text x="176.8" y="201.4">A</text>
<text x="210.1" y="201.4">SGDP1-SCH</text>
<text x="257.6" y="201.4">1.1</text>
<text x="25.3" y="207.8">8</text>
<text x="57" y="207.8">7</text>
<text x="88.8" y="207.8">6</text>
<text x="120.5" y="207.8">5</text>
<text x="152.3" y="207.8">4</text>
<text x="173.5" y="205.2">Date:</text>
<text x="184" y="207.8">3</text>
<text x="187.7" y="205.2">February</text>
<text x="208" y="205.2">3,</text>
<text x="214.1" y="205.2">2012 Sheet</text>
<text x="215.8" y="207.8">2</text>
<text x="243.6" y="205.2">1</text>
<text x="247.5" y="207.8">1</text>
<text x="247.7" y="205.2">of</text>
<text x="261.9" y="205.2">1</text>
</g>
</svg>
